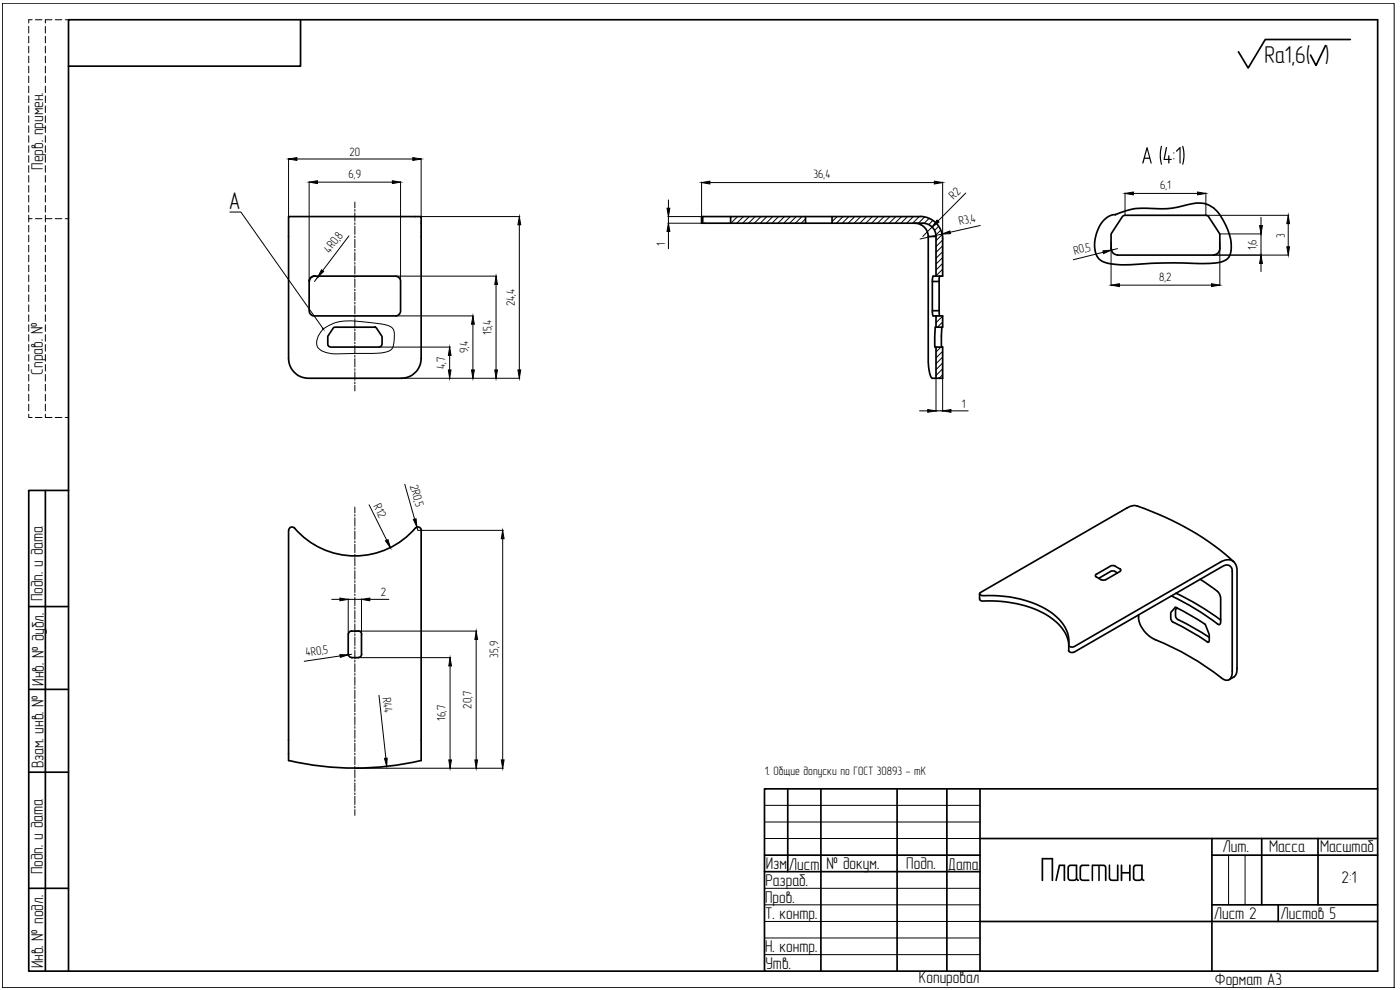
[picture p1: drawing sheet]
<svg xmlns="http://www.w3.org/2000/svg" width="420mm" height="297mm" viewBox="0 0 420 297" stroke-linecap="round" stroke-linejoin="round" font-family="sans-serif">
<g fill="none" stroke="#000" stroke-width=".3">
<path d="M.7 1h417.7v295.3h-417.7zM219.6 65l-.3 .3M221.3 65l-1.9 2M223.1 65l-2 2M224.9 65l-2 2M226.6 65l-2 2M228.4 65l-2 2M230.2 65l-2 2M231.9 65l-2 2M233.7 65l-2 2M235.4 65l-1.9 2M237.2 65l-2 2"/>
<path d="M239 65l-2 2M240.7 65l-2 2M241.8 65.7l-1.3 1.3M251.2 65l-1.5 1.5M253 65l-2 2M254.7 65l-1.9 2M256.5 65l-2 2M258.3 65l-2 2M260 65l-2 2M261.8 65l-2 2M263.6 65l-2 2M265.3 65l-2 2"/>
<path d="M267.1 65l-2 2M268.8 65l-1.9 2M270.6 65l-2 2M272.4 65l-2 2M274.1 65l-2 2M275.9 65l-2 2M277.5 65.1l-1.9 1.9M278.8 65.5l-1.4 1.5M280 66.1l-1.3 1.3M280.9 66.9l-1.1 1.2M281.7 67.9l-1.2 1.2M282.3 69l-1.4 1.5"/>
<path d="M282.8 70.4l-1.9 1.8M282.9 72l-2 2M282.9 73.7l-2 2M282.9 75.5l-2 2M282.9 77.3l-2 1.9M282.9 79l-2 2M281.2 94.8l-.3 .3M282.9 80.8l-2 2M282.9 82.6l-.3 .2M282.9 94.9l-2 1.9M282.9 96.6l-1.6 1.6M282.4 104.1l-1.5 1.5"/>
<path d="M282.9 105.4l-2 2M282.9 107.1l-2 2M282.9 108.9l-2 2M282.9 110.7l-2 1.9M282.9 112.4l-1.1 1.1M229.4 241.6h64.7M229.4 246.6h64.7M229.4 251.6h64.7M368.7 256.6v14.9M373.7 256.6v14.9M229.4 266.5h64.7M229.4 271.5h64.7"/>
<path d="M229.4 276.5h64.7M229.4 281.4h64.7M229.4 286.4h64.7"/>
</g>
<g fill="none" stroke="#000" stroke-width=".51">
<path d="M90.2 5.9v14h-69.6M397.8 13.7l-2.8 5.9-1.7-3.1M405.2 11.9h-25.5l-5.1 8.5-2.9-4.9M86.6 65h39.8v42.5a6 6 0 0 1-6 6h-27.8a6 6 0 0 1-6-6zM210.9 65v2M219.3 65v2M241.8 65v2M249.7 65v2M274.5 67a6 6 0 0 1 5.3 1.1 3.9 3.9 0 0 1 1.1 2.8M276.1 64.9a6.8 6.8 0 0 1 6.8 6.8v11.1h-.8l-.2 .5-.1 10.5 .2 1h.9v3.4l-.3 .2-.1 2.4 .1 3.3h.3v9.4l-3.3-.1a9.4 9.4 0 0 1-1-5.9v-36.5a4 4 0 0 0-4.1-4h-63.9v-2h65.5M278.6 71h2.3v11.8M333.4 74.6l.1-4.4 3.3-5.1 .8-.5h24.5l.6 .5 3.3 5.1 .1 4.4a1.93 1.93 0 0 1-1.9 1.9"/>
<path d="M333.5 74.6a1.93 1.93 0 0 0 1.9 1.9M334.8 64.4a21.3 21.3 0 0 1 12.3-1.8 25 25 0 0 0 9.6-1.3 8.1 8.1 0 0 1 10.4 4.9 12.4 12.4 0 0 1 1.9 10.7 4.5 4.5 0 0 1-4.2 2l-1.7 .1a263 263 0 0 0-25.2 .5l-4.8-.4a4.8 4.8 0 0 1-4.6-5.6 9.8 9.8 0 0 1 4.8-8.9l1.5-.2M335.4 76.5h28.7M93.2 83.3l1.2-.5h24.2a1.59 1.59 0 0 1 1.6 1.7v8.7a1.59 1.59 0 0 1-1.6 1.6h-24.2a1.59 1.59 0 0 1-1.6-1.6v-8.7zM94.4 82.8a1.59 1.59 0 0 0-1.6 1.6M100 98.4l.4-.2h12.2l.4 .2 1.6 2.4 .1 2.4a.94 .94 0 0 1-1 .9h-14.4a.88 .88 0 0 1-.9-.9v-2.4zM279.8 84.5h2M279.8 93.2h2M280.9 94.8v3.4M282.1 82.8h-2l-.3 1.1 .1 10.6 .1 .3h2.1M282.7 98.2h-2l-.2 2.6 .1 3.3h2M280.9 104.1v9.4"/>
<path d="M13.6 147.2v144.2M20.6 147.2h-12v144.2h12M86.6 159.1v69.1M124.6 158.4a23.9 23.9 0 0 1-36.4-.1l-.6-.2-.6 .2-.4 .8M124.7 158.5a.96 .96 0 0 1 1.1-.3 .96 .96 0 0 1 .6 .9v69.1M294 178.1v1.7l.3 .4a41.9 41.9 0 0 1 17.6 3.1 14 14 0 0 1 8.8 9.6v.4M329 172.3l-.3 .4 .3 .4M333.2 169.9l-4.2 2.4M333.2 171.5l-3.5 2M333.3 169.8l1-.1 1.8 1M333.3 171.5l.7-.2 .7 .2M334.7 171.5l.7 .4"/>
<path d="M336.1 171.5l-4.6 2.5a2.78 2.78 0 0 1-2.5-.9M336.1 170.6l.3 .4-.3 .5M352.9 178l6.9 3.7 6.5 4.3M360.2 173.8l2 1.3a12.2 12.2 0 0 1 3.8 3.3l.3 1.1v7.1a.55 .55 0 0 1-.2 .7 .55 .55 0 0 1-.7-.1l-6.2-4.2-7.7-4.2M370.3 168.6a81 81 0 0 0-29.7-16.9l-1.1 .1-1.3 .6-43.9 25.4a.53 .53 0 0 0-.2 .7 .53 .53 0 0 0 .7 .2 33.2 33.2 0 0 1 21.5 5.7 10.6 10.6 0 0 1 4.5 9.4l.6 .3 1-.1 43.9-25.4a2.94 2.94 0 0 1 4.7 1.2l.2 1v30.6l-.2 .8-.5 .7-1.5 1M8.6 182h12M105.5 189.4h2M105.5 197.3h2M105.5 189.3a.99 .99 0 0 0-1 1v6a1.07 1.07 0 0 0 1 1M107.5 189.3a.99 .99 0 0 1 1 1M108.5 190.3v6M108.5 196.3a.99 .99 0 0 1-1 1"/>
<path d="M341.7 184.5a8.3 8.3 0 0 0 6.5 8 87.7 87.7 0 0 1 19.2 11.5 1.64 1.64 0 0 0 2.4-1.7v-30.8a1.72 1.72 0 0 0-.9-1.8 1.72 1.72 0 0 0-2 .2l-44.5 25.7a1.11 1.11 0 0 1-1.7-.4v-1.7M352.1 186.7l4.8 2.5 5.4 3.4M352.7 182.2v.1M353 182.3l4.3 2.3 4.2 2.6M353 182.3h-.3l-1.3 1.6v1.7l.7 1.1M353.3 182.4l-.5 .7v2a2.24 2.24 0 0 0 1.7 1.3l8.4 4.8M361.6 187.2l.1 .2a7.3 7.3 0 0 1 1.2 4.8l-.2 .5-.4-.1M8.6 206.8h12M8.6 231.7h12M86.6 228.2a87.5 87.5 0 0 0 39.8 0M236.4 236.7v24.8M246.4 236.7v54.7"/>
<path d="M269.2 236.7v54.7M284.2 236.7v54.7M294.1 236.7v54.7M413.5 236.7h-184.1v54.7h184.1v-285.5h-392.9v285.5M229.4 256.6h64.7M294.1 251.6h119.4M363.7 256.6h49.8M363.7 251.6v39.8M378.7 251.6v19.9M395.5 251.6v19.9M8.6 266.5h12M229.4 261.5h64.7"/>
<path d="M294.1 276.5h119.4M363.7 271.5h49.8M383.6 271.5v5M20.6 291.4h208.8"/>
</g>
<g fill="#000">
<path d="M354.8 43.8l.4 .1 .3 1.6-.2 3.1a.47 .47 0 0 1 0 .5 .47 .47 0 0 1-.5 .2l.4-2.5z"/>
<path d="M340.6 260l-.1 3.6 .4 .3 1.3-.1 .3-.4v-3.5zM340.3 259.7l.6-.3h2l.2 4.3a.33 .33 0 0 1 .4 .3 .33 .33 0 0 1-.3 .4 .33 .33 0 0 1-.4-.3l-1.8 .3a1.01 1.01 0 0 1-1-1v-3.1z"/>
</g>
<g fill="none" stroke="#000" stroke-width=".3">
<path d="M8.6 7.9v2M8.6 10.9v2M8.6 13.9v2M8.6 16.8v2M8.6 19.9v1.9M9.6 5.9h-1v1M10.6 5.9h2M13.6 7.9v2M13.6 10.9v2M13.6 13.9v2M13.6 16.8v2M13.6 19.9v1.9"/>
<path d="M15.6 5.9h-2v1M16.6 5.9h2M19.6 5.9h1M8.6 22.8v2M8.6 25.8v2M8.6 28.8v2M8.6 31.8v2M8.6 34.8v1.9M8.6 37.8v2M13.6 22.8v2M13.6 25.8v2M13.6 28.8v2"/>
<path d="M13.6 31.8v2M13.6 34.8v1.9M13.6 37.8v2M8.6 40.7v2M8.6 43.7v2M8.6 46.7v2M8.6 49.7v2M8.6 52.7v2M8.6 55.7v2M8.6 58.6v2M13.6 40.7v2M13.6 43.7v2"/>
<path d="M13.6 46.7v2M13.6 49.7v2M13.6 52.7v2M13.6 55.7v2M13.6 58.6v2M8.6 61.6v2M8.6 64.6v2M8.6 67.6v2M8.6 70.6v2M8.6 73.6v2M8.6 76.5v2M8.6 79.5v2"/>
<path d="M8.6 65.6h1M10.6 65.6h2M13.6 65.6h2M13.6 61.6v2M13.6 64.6v2M13.6 67.6v2M13.6 70.6v2M13.6 73.6v2M13.6 76.5v2M13.6 79.5v2M16.6 65.6h2M19.6 65.6h1"/>
<path d="M8.6 82.5v2M8.6 85.5v2M8.6 88.5v2M8.6 91.5v2M8.6 94.4v2M8.6 97.5v1.9M13.6 82.5v2M13.6 85.5v2M13.6 88.5v2M13.6 91.5v2M13.6 94.4v2M13.6 97.5v1.9"/>
<path d="M8.6 100.4v2M8.6 103.4v2M8.6 106.4v2M8.6 109.3v2M8.6 112.4v1.9M8.6 115.3v2M8.6 118.3v2M13.6 100.4v2M13.6 103.4v2M13.6 106.4v2M13.6 109.3v2M13.6 112.4v1.9"/>
<path d="M13.6 115.3v2M13.6 118.3v2M8.6 124.3v1h1M8.6 121.3v2M10.6 125.3h2M13.6 124.3v1h2M13.6 121.3v2M16.6 125.3h2M19.6 125.3h1"/>
</g>
<g fill="none" stroke="#000" stroke-width=".3">
<path d="M86.6 47.5v17.4M89.1 47.7h34.8M92.8 54.5v29.9M95.3 54.7h22.5M120.2 54.5v29.9M126.4 47.5v17.4M200.6 60v2.5M210.6 54.6v10.3M213 54.8h67.4M282.9 54.6v17.1M289.8 57.9l-8.3 8.4M337.6 57.9v6.7"/>
<path d="M340.1 58h19.3M361.9 57.9v6.7M69 63.6h3.3l24.6 35M104.7 70.8l-7.9 10.4M126.5 65h29.5M155.9 67.4v43.6M200.4 65h10.1M200.4 67h10.1M200.6 65v2M200.6 69.4v5.2M279.7 68.1l-2.8 2.9M282.7 70.2l-6.6 1.5"/>
<path d="M294.2 67.6l-9 2.1M331.1 75.7l-9 2.2M333.4 72.6v13.1M335.4 74.6l-1.9 .5M362 64.6h24.8M364.2 76.5h22.6M366.1 72.6v13.1M366.1 70.2h12.5M378.4 65.2v2.5M378.4 70.2v6.3M378.4 79v2.5M386.6 67.1v6.9"/>
<path d="M94.5 82.8l1 .5M95.3 83.2l-.9 1.3M97 98.7a13.3 13.3 0 0 1 10.2-2.3 41.3 41.3 0 0 1 9.9 1.6l.9 .8a8.7 8.7 0 0 1-.5 6l-1.1 .7-2.7 .5-10.6 .1a10.2 10.2 0 0 1-7.4-1.5 3.1 3.1 0 0 1-.2-3.7zM118.7 94.8h23.4M118.7 82.8h30.4M141.9 97.3v13.7M148.9 85.3v25.7M335.9 85.6h27.7M113.7 104.1h21.5M120.5 113.5h35.5M134.9 106.6v4.4M280.9 113.6v9.9"/>
<path d="M282.9 113.6v9.9M276 123.3h2.4M280.9 123.3h2M285.4 123.3h5.2M110.8 151.5l5.3 10.6M121.5 145.3l2.9 10.5M125.1 158.2l.4 .9h25.6M99.6 179.8h2.4M104.5 179.7v10.6M104.5 179.8h4M108.5 179.7v10.6M111 179.8h5.7"/>
<path d="M150.9 161.6v66.4M102.1 196.8l-10.8 1.6M105.5 196.3l-1 .2M106.6 197.3h28.7M106.6 189.4h36.5M135.1 199.8v28.2M142.9 191.9v36.1M113.7 208.6l2.1 18.9M106.6 230.5h44.5"/>
</g>
<g fill="#000" stroke="#000" stroke-width=".3">
<path d="M86.6 47.7l2.5-.4v.8zM92.8 54.7l2.5-.5v.9zM117.8 54.2l2.4 .5-2.4 .4zM123.9 47.3l2.5 .4-2.5 .4zM210.6 54.8l2.4-.4v.8zM280.4 54.4l2.5 .4-2.5 .4zM337.6 58l2.5-.4v.9zM359.4 57.6l2.5 .4-2.5 .5zM155.9 65l.4 2.4h-.9zM200.2 62.5h.8l-.4 2.5zM200.6 67l.4 2.4h-.8zM281.2 66l.6 .6-2.1 1.5z"/>
<path d="M282.7 70.2l2.4-.9 .2 .8zM331 75.3l2.5-.2-2.3 1zM378 67.7h.9l-.5 2.5zM378.4 76.5l.5 2.5h-.9zM386.2 74h.8l-.4 2.5zM386.6 64.6l.4 2.5h-.8zM96.5 80.9l.6 .5-1.8 1.8zM96.9 98.6l.1 .1zM141.9 94.8l.5 2.5h-.9zM148.9 82.8l.4 2.5h-.8zM333.4 85.6l2.5-.5v.9zM363.6 85.1l2.5 .5-2.5 .4z"/>
<path d="M134.6 111h.8l-.5 2.5zM134.9 104.1l.5 2.5h-.8zM141.5 111h.9l-.5 2.5zM148.5 111h.8l-.4 2.5zM155.4 111h.9l-.4 2.5zM278.4 122.9l2.5 .4-2.5 .4zM282.9 123.3l2.5-.4v.8zM124.1 155.9l.8-.2 .2 2.5zM102 179.5l2.5 .3-2.5 .5zM108.5 179.8l2.5-.3v.8zM115.7 162.3l.7-.4 .8 2.4zM150.9 159.1l.4 2.5h-.9z"/>
<path d="M102 196.4l2.5 .1-2.4 .7zM135.1 197.3l.4 2.5h-.8zM142.9 189.4l.4 2.5h-.8zM115.4 227.5h.8l-.1 2.5zM134.7 228h.8l-.4 2.5zM142.5 228h.8l-.4 2.5zM150.4 228h.9l-.4 2.5z"/>
</g>
<g fill="none" stroke="#000" stroke-width=".3">
<path d="M106.5 60.6v1.8M106.5 62.9v.5M106.5 63.9v2.4M106.5 66.8v.6M106.5 67.9v2.4M106.5 70.8v.5M106.5 71.8v2.5M106.5 74.8v.5M106.5 75.8v2.5M106.5 78.8v.5M106.5 79.8v2.5M106.5 82.8v.5"/>
<path d="M106.5 83.7v2.5M106.5 86.7v.5M106.5 87.7v2.5M106.5 90.7v.5M106.5 91.7v2.5M106.5 94.7v.5M106.5 95.7v2.5M106.5 98.7v.5M106.5 99.7v2.5M106.5 102.7v.5M106.5 103.6v2.5M106.5 106.6v.5"/>
<path d="M106.5 107.6v2.5M106.5 110.6v.5M106.5 111.6v2.5M106.5 114.6v.5M106.5 115.6v1.7M106.5 152.1v1.8M106.5 154.4v.5M106.5 155.4v2.5M106.5 158.4v.4M106.5 159.3v2.5M106.5 162.3v.5M106.5 163.3v2.5"/>
<path d="M106.5 166.3v.5M106.5 167.3v2.5M106.5 170.3v.5M106.5 171.3v2.5M106.5 174.2v.6M106.5 175.3v2.5M106.5 178.2v.5M106.5 179.2v2.5M106.5 182.2v.5M106.5 183.2v2.5M106.5 186.2v.5M106.5 187.2v2.5"/>
<path d="M106.5 190.2v.5M106.5 191.2v2.5M106.5 194.1v.5M106.5 195.2v2.5M106.5 198.1v.5M106.5 199.1v2.5M106.5 202.1v.5M106.5 203.1v2.5M106.5 206.1v.5M106.5 207.1v2.5M106.5 210.1v.5M106.5 211.1v2.5"/>
<path d="M106.5 214v.5M106.5 215.1v2.5M106.5 218v.5M106.5 219v2.5M106.5 222v.5M106.5 223v2.5M106.5 226v.5M106.5 227v2.4M106.5 230v.5M106.5 231v2.4M106.5 233.9v.5M106.5 235v2.4"/>
<path d="M106.5 237.9v.5M106.5 238.9v2.5M106.5 241.9v.5M106.5 242.9v1.7"/>
</g>
<text font-size="10.2" x="312.1" y="264.4">Пластина</text>
<g font-size="7.3">
<text x="379.5" y="19">Ra1,6( )</text>
<text x="342.5" y="49.1">А (4:1)</text>
<text x="68.7" y="62.6">А</text>
</g>
<g font-size="5.1">
<text x="12.9" y="50.9" transform="rotate(-90 12.9 50.9)">Перв. примен.</text>
<text x="12.9" y="112.4" transform="rotate(-90 12.9 112.4)">Справ. №</text>
<text x="12.9" y="180.4" transform="rotate(-90 12.9 180.4)">Подп. и дата</text>
<text x="13.2" y="205.8" transform="rotate(-90 13.2 205.8)">Инв. № дубл.</text>
<text x="13.1" y="230.5" transform="rotate(-90 13.1 230.5)">Взам. инв. №</text>
<text x="366.9" y="255.8">Лит.</text>
<text x="380.9" y="255.8">Масса</text>
<text x="396.2" y="255.7">Масштаб</text>
<text x="12.9" y="262.3" transform="rotate(-90 12.9 262.3)">Подп. и дата</text>
<text x="229.8" y="260.8">Изм</text>
<text x="236.8" y="260.9">Лист</text>
<text x="248" y="260.6">№ докум.</text>
<text x="272" y="260.9">Подп.</text>
<text x="284.5" y="260.9">Дата</text>
<text x="229.7" y="265.8">Разраб.</text>
<text x="402.6" y="264.9">2:1</text>
<text x="229.6" y="275.6">Т. контр.</text>
<text x="229.6" y="270.9">Пров.</text>
<text x="364.3" y="275.7">Лист 2</text>
<text x="384.3" y="275.7">Листов 5</text>
<text x="229.6" y="285.5">Н. контр.</text>
<text x="12.9" y="290.5" transform="rotate(-90 12.9 290.5)">Инв. № подл.</text>
<text x="229.7" y="290.7">Утв.</text>
<text x="275.8" y="295">Копировал</text>
<text x="364.6" y="295.5">Формат А3</text>
</g>
<g font-size="3.6">
<text x="104.9" y="46.7">20</text>
<text x="104.6" y="53.3">6,9</text>
<text x="244.2" y="53.4">36,4</text>
<text x="348.2" y="56.7">6,1</text>
<text x="286.3" y="60.1" transform="rotate(-45 286.3 60.1)">R2</text>
<text x="102.2" y="71.9" transform="rotate(-53 102.2 71.9)">8</text>
<text x="288.1" y="67.6" transform="rotate(-13 288.1 67.6)">R3,</text>
<text x="291.6" y="66.9" transform="rotate(-13 291.6 66.9)">4</text>
<text x="385.6" y="71.3" transform="rotate(-90 385.6 71.3)">3</text>
<text x="99" y="76.1" transform="rotate(-53 99 76.1)">4R0,</text>
<text x="199.6" y="73.8" transform="rotate(-90 199.6 73.8)">1</text>
<text x="322.6" y="76.4" transform="rotate(-14 322.6 76.4)">R0,</text>
<text x="326.2" y="75.5" transform="rotate(-14 326.2 75.5)">5</text>
<text x="377.1" y="75" transform="rotate(-90 377.1 75)">1,6</text>
<text x="347.9" y="84.2">8,2</text>
<text x="154.5" y="91.9" transform="rotate(-90 154.5 91.9)">24,4</text>
<text x="147.5" y="100.5" transform="rotate(-90 147.5 100.5)">15,4</text>
<text x="140.5" y="106" transform="rotate(-90 140.5 106)">9,4</text>
<text x="133.6" y="110.7" transform="rotate(-90 133.6 110.7)">4,7</text>
<text x="288.7" y="122.3">1</text>
<text x="123" y="145.7" transform="rotate(74 123 145.7)">2R0,</text>
<text x="112" y="151.8" transform="rotate(64 112 151.8)">R12</text>
<text x="124.5" y="150.8" transform="rotate(74 124.5 150.8)">5</text>
<text x="114.3" y="178.9">2</text>
<text x="91.9" y="196.9" transform="rotate(-9 91.9 196.9)">4R0,</text>
<text x="97.2" y="196.1" transform="rotate(-9 97.2 196.1)">5</text>
<text x="149.5" y="197.3" transform="rotate(-90 149.5 197.3)">35,9</text>
<text x="114.8" y="209.3" transform="rotate(83 114.8 209.3)">R44</text>
<text x="141.5" y="212.6" transform="rotate(-90 141.5 212.6)">20,7</text>
<text x="133.7" y="216.3" transform="rotate(-90 133.7 216.3)">16,7</text>
<text x="229.5" y="232.6">1. Общие допуски по ГОСТ 30893 - mK</text>
</g>
</svg>
